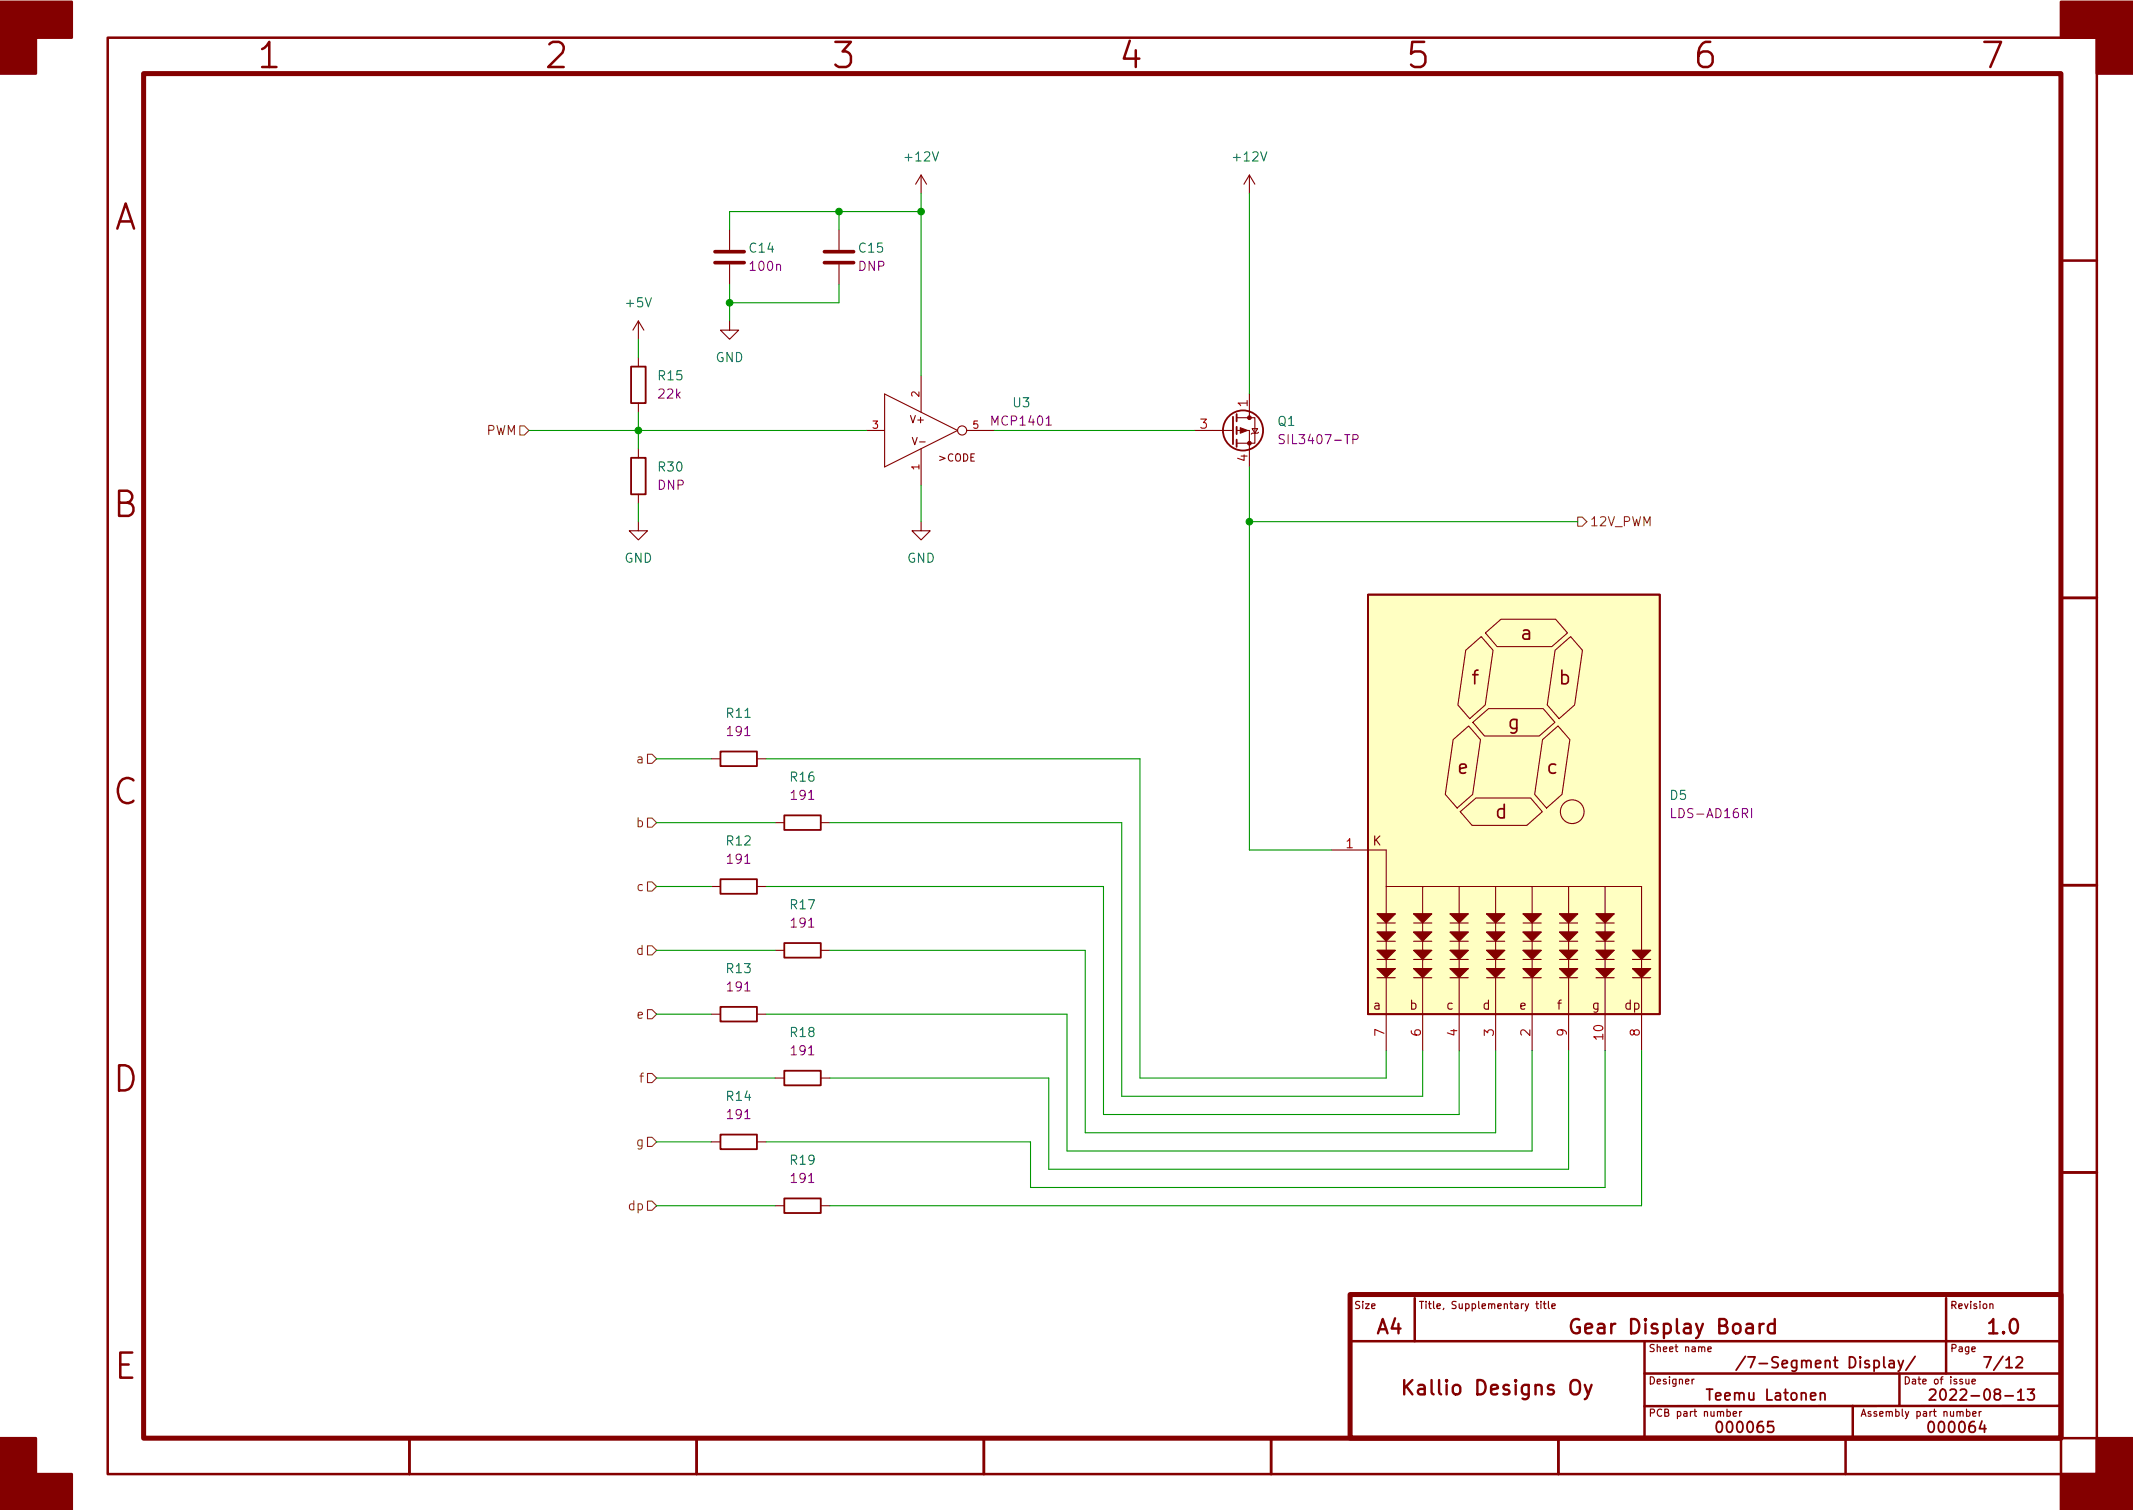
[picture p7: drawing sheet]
<svg xmlns="http://www.w3.org/2000/svg" width="297mm" height="210mm" viewBox="0 0 297 210" stroke-linecap="round" stroke-linejoin="round" font-family="sans-serif">
<g fill="none" stroke="#840000" stroke-width=".35">
<path d="M15 5.2h277v200.1h-277zM287 36.3h5M287 83.3h5M287 123.3h5M287 163.3h5M188 186.8h99M197 180.8v6M229 186.8v13.5M229 191.3h58M258 195.8v4.5M264.5 191.3v4.5M271 180.8v10.5"/>
<path d="M287 195.8h-58M57 200.3v5M97 200.3v5M137 200.3v5M177 200.3v5M181 200.3h111M217 200.3v5M257 200.3v5M287 200.3v5"/>
</g>
<path d="M20 10.2h267v190.1h-267zM188 180.3h99v20h-99z" fill="none" stroke="#840000" stroke-width=".7"/>
<g fill="#840000" stroke="#840000" stroke-width=".35">
<path d="M0 .2h10v5h-5v5h-5z"/>
<path d="M0 200.3h5v5h5v5h-10z"/>
<path d="M287 .2h10v10h-5v-5h-5z"/>
<path d="M292 200.3h5v10h-10v-5h5z"/>
</g>
<g fill="none" stroke="#840000" stroke-width=".17">
<path d="M213.9 181.5h.4M214 181.2v.9l.3 .1M214.6 181.2v.1M214.6 181.5v.7M214.9 181.5h.4M215.1 181.2v.9l.2 .1M215.6 181.2v.9l.2 .1M216.1 181.9l.5-.1-.1-.2-.2-.1-.2 .2 .1 .5h.3M235.6 192v.7M235.9 192l-.3 .2M237.8 187.9l.5-.1v-.2l-.3-.1-.2 .2 .1 .5h.4M240.5 196.6l.3-.1 .2 .2-.1 .5h-.4"/>
<path d="M241.4 196.9l.4-.1v-.2l-.3-.1-.1 .2v.5h.4M242.3 196.5v.7M242.5 196.5l-.2 .2M273.8 192v.7h.2l.2-.1M273.9 196.6l.2-.1 .2 .2-.1 .5h-.3M273.9 196.2v1M274.2 192v.7M274.6 192.4l.5-.1-.1-.2-.2-.1-.2 .2 .1 .5h.3M274.7 196.9l.5-.1-.1-.2-.2-.1-.2 .2 .1 .5h.3M275.6 196.5v.7M275.9 196.5l-.3 .2M277.1 181.6l.2-.1 .2 .1v.6"/>
</g>
<path d="M195.5 192.2v2M195.8 193l.9 1.2M196.7 192.2l-1.2 1.1M219 192.3a.66 .66 0 0 1 .7-.1 .66 .66 0 0 1 .3 .6v.7a.67 .67 0 0 1-.6 .7 .67 .67 0 0 1-.7-.7v-.7l.1-.4zM219.9 183.8a.77 .77 0 0 0-.8 0 .77 .77 0 0 0-.3 .7 .85 .85 0 0 0 .2 .9 .85 .85 0 0 0 .9 .2l.1-.1v-.7h-.4M220.7 192.8l.5 1.4M221.6 192.8l-.6 1.8-.3 .2M245.6 184.3a.51 .51 0 0 0-.6 .4M247.1 184.4l-.5-.1-.4 .4v.6l.2 .3 .2 .1 .5-.1M247.1 183.7v2" fill="none" stroke="#840000" stroke-width=".33"/>
<g fill="none" stroke="#840000" stroke-width=".25">
<path d="M87.9 51h2v5.1h-2zM171.7 58v3.8M172.2 57.7v1M172.2 59.4v1M87.9 63.7h2v5.1h-2zM172.2 61.2v1M190.5 82.8h40.6v58.4h-40.6zM100.3 104.6h5.1v2.1h-5.1zM109.2 113.5h5.1v2.1h-5.1zM100.3 122.4h5.1v2.1h-5.1zM109.2 131.3h5.1v2h-5.1zM100.3 140.2h5.1v2h-5.1z"/>
<path d="M100.3 158h5.1v2h-5.1zM109.2 149.1h5.1v2h-5.1zM109.2 166.9h5.1v2h-5.1zM253.5 194.1a.37 .37 0 0 1 .6 0v.8M261 189.5l.4-.1 .3 .3v.4l-.1 .3h-.2h-.4M262.3 188.9v1.3l.3 .2M263.1 189.5l.2-.1 .4 .1 .1 .9M263.8 189.8l-.5 .1a.29 .29 0 0 0-.3 .2 .29 .29 0 0 0 .3 .3h.5M264.3 189.4l.4 1M265.1 189.4l-.5 1.4-.3 .1M266.7 188.9l-1.3 1.9M268.7 193.6l.2-.2 .5 .1a.41 .41 0 0 1 .1 .6l-.9 .8h1"/>
<path d="M276.3 188.9h1l-.7 1.5M282.4 193.4h.9l-.5 .6a.41 .41 0 0 1 .5 .3v.3l-.2 .3h-.5l-.2-.1"/>
<circle cx="173.1" cy="59.9" r="2.79"/>
</g>
<g fill="none" stroke="#840000" stroke-width=".15">
<path d="M101.6 32v2.8M101.6 36.8v2.8M116.8 32v2.8M116.8 36.8v2.8M128.3 24.4v2.5M128.3 24.4l-.8 1.2M128.3 24.4l.7 1.2M174 24.4l-.8 1.2M174 24.4v2.5M174 24.4l.8 1.2M88.9 44.7v2.5M88.9 49.8v1.2"/>
<path d="M88.9 56.1v1.3M88.9 44.7l-.8 1.3M88.9 44.7l.8 1.3M101.6 44.7v1.3h1.3l-1.3 1.2-1.3-1.2h1.3M120.6 59.9h2.6M123.2 54.9l10.1 5-10.1 5.1zM128.3 52.3v5.1M134.6 59.9h3.8M166.4 59.9h5.3M172.2 59.9h1.8v5.1M172.2 58.2h2.6v3.5h-2.6M174 54.9v3.3"/>
<path d="M174.4 59.7h.7l-.3 .6zM88.9 72.6v1.3h1.3l-1.3 1.3-1.3-1.3h1.3M88.9 62.5v1.2M88.9 68.8v1.3M128.3 72.6v1.3h1.2l-1.2 1.3-1.3-1.3h1.3M128.3 62.5v5.1M175.3 60.2l-.2 .1h-.7l-.2 .1M204.1 90.5l2.2-1.9 1.6 1.9-1.1 7.7-2.1 1.9-1.7-1.9zM206.9 88.1l2.1-1.9h7.6l1.7 1.9-2.2 1.9h-7.6zM216.6 90.5l2.1-1.9 1.7 1.9-1.1 7.7-2.2 1.9-1.6-1.9zM99.1 105.7h1.2M105.4 105.7h1.3"/>
<path d="M107.9 114.5h1.3M114.3 114.5h1.3M185.4 118.4h7.6v5h35.6v22.9M202.4 103l2.1-1.9 1.7 1.9-1.1 7.6-2.2 1.9-1.6-1.9zM203.4 113l2.1-1.9h7.7l1.6 1.9-2.2 1.9h-7.6zM205.1 100.6l2.2-1.9h7.6l1.6 1.9-2.1 1.9h-7.7zM214.8 103l2.2-1.9 1.6 1.9-1.1 7.6-2.1 1.9-1.7-1.9zM99.1 123.4h1.2M105.4 123.4h1.3M107.9 132.3h1.3M114.3 132.3h1.3M191.8 136.1h2.5"/>
<path d="M191.8 134.9h2.5M191.8 133.6h2.5M191.8 132.3h2.5M191.8 131.1h2.5M191.8 129.8h2.5M191.8 128.5h2.5M191.8 127.2h2.5M193 123.4v22.9M196.8 136.1h2.6M196.8 134.9h2.6M196.8 133.6h2.6M196.8 132.3h2.6"/>
<path d="M196.8 131.1h2.6M196.8 129.8h2.6M196.8 128.5h2.6M196.8 127.2h2.6M198.1 123.4v22.9M201.9 136.1h2.6M201.9 134.9h2.6M201.9 133.6h2.6M201.9 132.3h2.6M201.9 131.1h2.6M201.9 129.8h2.6M201.9 128.5h2.6"/>
<path d="M201.9 127.2h2.6M203.2 123.4v22.9M207 136.1h2.5M207 134.9h2.5M207 133.6h2.5M207 132.3h2.5M207 131.1h2.5M207 129.8h2.5M207 128.5h2.5M207 127.2h2.5M208.3 123.4v22.9M212.1 136.1h2.5"/>
<path d="M212.1 134.9h2.5M212.1 133.6h2.5M212.1 132.3h2.5M212.1 131.1h2.5M212.1 129.8h2.5M212.1 128.5h2.5M212.1 127.2h2.5M213.4 123.4v22.9M217.2 136.1h2.5M217.2 134.9h2.5M217.2 133.6h2.5M217.2 132.3h2.5"/>
<path d="M217.2 131.1h2.5M217.2 129.8h2.5M217.2 128.5h2.5M217.2 127.2h2.5M218.4 123.4v22.9M222.2 136.1h2.6M222.2 134.9h2.6M222.2 133.6h2.6M222.2 132.3h2.6M222.2 131.1h2.6M222.2 129.8h2.6M222.2 128.5h2.6"/>
<path d="M222.2 127.2h2.6M223.5 123.4v22.9M227.3 136.1h2.6M227.3 134.9h2.6M227.3 133.6h2.6M227.3 132.3h2.6M99.1 141.2h1.2M99.1 159h1.2M105.4 141.2h1.3M105.4 159h1.3M107.9 150.1h1.3M114.3 150.1h1.3"/>
<path d="M107.9 167.9h1.3M114.3 167.9h1.3"/>
<circle cx="134" cy="59.9" r=".63"/>
<circle cx="218.9" cy="113" r="1.65"/>
</g>
<path d="M99.6 36.6h4M99.6 35h4M114.8 36.6h4.1M114.8 35h4.1" fill="none" stroke="#840000" stroke-width=".51"/>
<g fill="#840000" stroke="#840000" stroke-width=".15">
<path d="M172.7 59.6l1 .3-1 .4z"/>
<path d="M191.8 134.9h2.5l-1.3 1.2z"/>
<path d="M191.8 132.3h2.5l-1.3 1.3z"/>
<path d="M191.8 129.8h2.5l-1.3 1.3z"/>
<path d="M191.8 127.2h2.5l-1.3 1.3z"/>
<path d="M196.8 134.9h2.6l-1.3 1.2z"/>
<path d="M196.8 132.3h2.6l-1.3 1.3z"/>
<path d="M196.8 129.8h2.6l-1.3 1.3z"/>
<path d="M196.8 127.2h2.6l-1.3 1.3z"/>
<path d="M201.9 134.9h2.6l-1.3 1.2z"/>
<path d="M201.9 132.3h2.6l-1.3 1.3z"/>
<path d="M201.9 129.8h2.6l-1.3 1.3z"/>
<path d="M201.9 127.2h2.6l-1.3 1.3z"/>
<path d="M207 134.9h2.5l-1.2 1.2z"/>
<path d="M207 132.3h2.5l-1.2 1.3z"/>
<path d="M207 129.8h2.5l-1.2 1.3z"/>
<path d="M207 127.2h2.5l-1.2 1.3z"/>
<path d="M212.1 134.9h2.5l-1.2 1.2z"/>
<path d="M212.1 132.3h2.5l-1.2 1.3z"/>
<path d="M212.1 129.8h2.5l-1.2 1.3z"/>
<path d="M212.1 127.2h2.5l-1.2 1.3z"/>
<path d="M217.2 134.9h2.5l-1.3 1.2z"/>
<path d="M217.2 132.3h2.5l-1.3 1.3z"/>
<path d="M217.2 129.8h2.5l-1.3 1.3z"/>
<path d="M217.2 127.2h2.5l-1.3 1.3z"/>
<path d="M222.2 134.9h2.6l-1.3 1.2z"/>
<path d="M222.2 132.3h2.6l-1.3 1.3z"/>
<path d="M222.2 129.8h2.6l-1.3 1.3z"/>
<path d="M222.2 127.2h2.6l-1.3 1.3z"/>
<path d="M227.3 134.9h2.6l-1.3 1.2z"/>
<path d="M227.3 132.3h2.6l-1.3 1.3z"/>
<circle cx="174" cy="61.7" r=".25"/>
<circle cx="174" cy="58.2" r=".25"/>
</g>
<path d="M178.8 60.6l-.4-.1-.2 .1v.4l.5 .2 .1 .3-.2 .3-.5-.1M188.4 61.2l.6-.1 .1-.2v-.3l-.2-.1h-.5v1.3M243.9 112.6v1.3" fill="none" stroke="#840084" stroke-width=".15"/>
<path d="M190.5 82.8h40.6v58.4h-40.6z" fill="#ffffc2" stroke="#ffffc2" stroke-width=".14"/>
<path d="M72.4 59.3h.6l.7 .6-.7 .7h-.6zM219.7 72h.6l.7 .6-.7 .7h-.6zM90.2 113.9h.6l.6 .6-.6 .7h-.6zM90.2 105h.6l.6 .7-.6 .6h-.6zM90.2 131.7h.6l.6 .6-.6 .7h-.6zM90.2 122.8h.6l.6 .6-.6 .7h-.6zM90.2 158.4h.6l.6 .6-.6 .6h-.6zM90.2 149.5h.6l.6 .6-.6 .6h-.6zM90.2 140.6h.6l.6 .6-.6 .7h-.6zM90.2 167.3h.6l.6 .6-.6 .6h-.6z" fill="none" stroke="#725600" stroke-width=".15"/>
<g fill="none" stroke="#009600" stroke-width=".15">
<path d="M101.6 39.6v5.1M116.8 29.5v2.5M116.8 39.6v2.6h-15.2M128.3 29.5h-26.7v2.5M128.3 26.9v25.4M174 26.9v28M73.7 59.9h46.9M88.9 47.2v2.6M88.9 57.4v5.1M138.4 59.9h28M88.9 70.1v2.5M128.3 67.6v5"/>
<path d="M174 65v53.4h11.4M174 72.6h45.7M91.4 105.7h7.7M91.4 114.5h16.5M106.7 105.7h52v44.4h34.3v-3.8M115.6 114.5h40.6v38.1h41.9v-6.3M91.4 123.4h7.7M91.4 132.3h16.5M106.7 123.4h47v31.8h49.5v-8.9M115.6 132.3h35.5v25.4h57.2v-11.4M91.4 141.2h7.7M91.4 159h7.7"/>
<path d="M91.4 150.1h16.5M106.7 141.2h41.9v19.1h64.8v-14M218.4 146.3v16.5h-72.4v-12.7h-30.4M223.5 146.3v19h-80v-6.3h-36.8M228.6 146.3v21.6h-113M91.4 167.9h16.5"/>
</g>
<g fill="#009600" stroke="#009600" stroke-width=".15">
<circle cx="101.6" cy="42.2" r=".46"/>
<circle cx="128.3" cy="29.5" r=".46"/>
<circle cx="116.8" cy="29.5" r=".46"/>
<circle cx="88.9" cy="59.9" r=".46"/>
<circle cx="174" cy="72.6" r=".46"/>
</g>
<g font-size="4.9" fill="#840000">
<text x="36.1" y="9.5">1</text>
<text x="76.1" y="9.5">2</text>
<text x="116.1" y="9.5">3</text>
<text x="156.1" y="9.5">4</text>
<text x="196.1" y="9.5">5</text>
<text x="236.1" y="9.5">6</text>
<text x="276.1" y="9.5">7</text>
<text x="15.7" y="32">A</text>
<text x="15.7" y="72">B</text>
<text x="15.7" y="112">C</text>
<text x="15.7" y="152">D</text>
<text x="15.9" y="192">E</text>
</g>
<g font-size="2.8" fill="#840000">
<text x="191.7" y="185.8">A4</text>
<text x="220.1" y="185.8">Gear Display Board</text>
<text x="277.1" y="185.8">1.0</text>
<text x="196.7" y="194.3">Kallio Designs Oy</text>
</g>
<g font-size="2.7" fill="#840000">
<text x="211.8" y="89.1">a</text>
<text x="205" y="95.3">f</text>
<text x="217.1" y="95.3">b</text>
<text x="210" y="101.5">g</text>
<text x="203" y="107.8">e</text>
<text x="215.4" y="107.8">c</text>
<text x="208.3" y="114">d</text>
</g>
<g font-size="2.1" fill="#840000">
<text x="241.5" y="190.5">/7-Segment Display/</text>
<text x="277" y="190.5">7/12</text>
<text x="238.3" y="195">Teemu Latonen</text>
<text x="270.7" y="195">2022-08-13</text>
<text x="239.5" y="199.5">000065</text>
<text x="269" y="199.5">000064</text>
</g>
<g font-size="1.8" fill="#006464">
<text x="126.2" y="22.5">+12V</text>
<text x="171.9" y="22.5">+12V</text>
<text x="104.4" y="35.2">C14</text>
<text x="119.7" y="35.2">C15</text>
<text x="87.3" y="42.8">+5V</text>
<text x="91.7" y="53">R15</text>
<text x="99.6" y="50.4">GND</text>
<text x="141.1" y="56.7">U3</text>
<text x="178" y="59.3">Q1</text>
<text x="91.7" y="65.7">R30</text>
<text x="86.9" y="78.4">GND</text>
<text x="126.3" y="78.4">GND</text>
<text x="101.2" y="99.9">R11</text>
<text x="110.1" y="108.8">R16</text>
<text x="232.6" y="111.4">D5</text>
<text x="101.2" y="117.7">R12</text>
<text x="110.1" y="126.6">R17</text>
<text x="101.2" y="135.5">R13</text>
<text x="110.1" y="144.4">R18</text>
<text x="101.2" y="153.3">R14</text>
<text x="110.1" y="162.2">R19</text>
</g>
<g font-size="1.8" fill="#840084">
<text x="104.6" y="37.7">100n</text>
<text x="119.5" y="37.7">DNP</text>
<text x="91.8" y="55.5">22k</text>
<text x="138.3" y="59.3">MCP1401</text>
<text x="178.9" y="61.8">SIL3407-TP</text>
<text x="91.6" y="68.2">DNP</text>
<text x="101.4" y="102.5">191</text>
<text x="110.3" y="111.4">191</text>
<text x="233.1" y="113.9">LDS-AD16RI</text>
<text x="101.4" y="120.3">191</text>
<text x="110.3" y="129.2">191</text>
<text x="101.4" y="138">191</text>
<text x="110.3" y="146.9">191</text>
<text x="101.4" y="155.8">191</text>
<text x="110.3" y="164.7">191</text>
</g>
<g font-size="1.8" fill="#a90000">
<text x="167.1" y="59.7">3</text>
<text x="173.7" y="56.6" transform="rotate(-90 173.7 56.6)">1</text>
<text x="173.7" y="64.2" transform="rotate(-90 173.7 64.2)">4</text>
<text x="187.5" y="118.1">1</text>
<text x="192.8" y="144.3" transform="rotate(-90 192.8 144.3)">7</text>
<text x="197.9" y="144.3" transform="rotate(-90 197.9 144.3)">6</text>
<text x="202.9" y="144.3" transform="rotate(-90 202.9 144.3)">4</text>
<text x="208" y="144.3" transform="rotate(-90 208 144.3)">3</text>
<text x="213.1" y="144.3" transform="rotate(-90 213.1 144.3)">2</text>
<text x="218.2" y="144.3" transform="rotate(-90 218.2 144.3)">9</text>
<text x="223.3" y="144.7" transform="rotate(-90 223.3 144.7)">10</text>
<text x="228.3" y="144.3" transform="rotate(-90 228.3 144.3)">8</text>
</g>
<g font-size="1.8" fill="#725600">
<text x="67.7" y="60.6">PWM</text>
<text x="221.4" y="73.3">12V_PWM</text>
<text x="88.8" y="106.3">a</text>
<text x="88.7" y="115.2">b</text>
<text x="88.8" y="124.1">c</text>
<text x="88.7" y="133">d</text>
<text x="88.8" y="141.9">e</text>
<text x="89.2" y="150.7">f</text>
<text x="88.7" y="159.6">g</text>
<text x="87.6" y="168.5">dp</text>
</g>
<g font-size="1.8" fill="#840000">
<text x="191.1" y="117.7">K</text>
<text x="191.3" y="140.6">a</text>
<text x="196.3" y="140.6">b</text>
<text x="201.4" y="140.6">c</text>
<text x="206.5" y="140.6">d</text>
<text x="211.6" y="140.6">e</text>
<text x="216.9" y="140.6">f</text>
<text x="221.7" y="140.6">g</text>
<text x="226.2" y="140.6">dp</text>
</g>
<g font-size="1.4" fill="#a90000">
<text x="121.5" y="59.7">3</text>
<text x="128" y="55.3" transform="rotate(-90 128 55.3)">2</text>
<text x="135.5" y="59.7">5</text>
<text x="128" y="65.4" transform="rotate(-90 128 65.4)">1</text>
</g>
<g font-size="1.4" fill="#840000">
<text x="126.9" y="58.9">V+</text>
<text x="127.3" y="62">V-</text>
<text x="130.8" y="64.3">&gt;CODE</text>
<text x="188.5" y="182.3">Size</text>
<text x="197.5" y="182.3">Title, Supplementary title</text>
<text x="271.5" y="182.3">Revision</text>
<text x="229.5" y="188.3">Sheet name</text>
<text x="271.5" y="188.3">Page</text>
<text x="229.5" y="192.8">Designer</text>
<text x="229.5" y="197.3">PCB part number</text>
<text x="259" y="197.3">Assembly part number</text>
<text x="265" y="192.8">Date of issue</text>
</g>
</svg>
